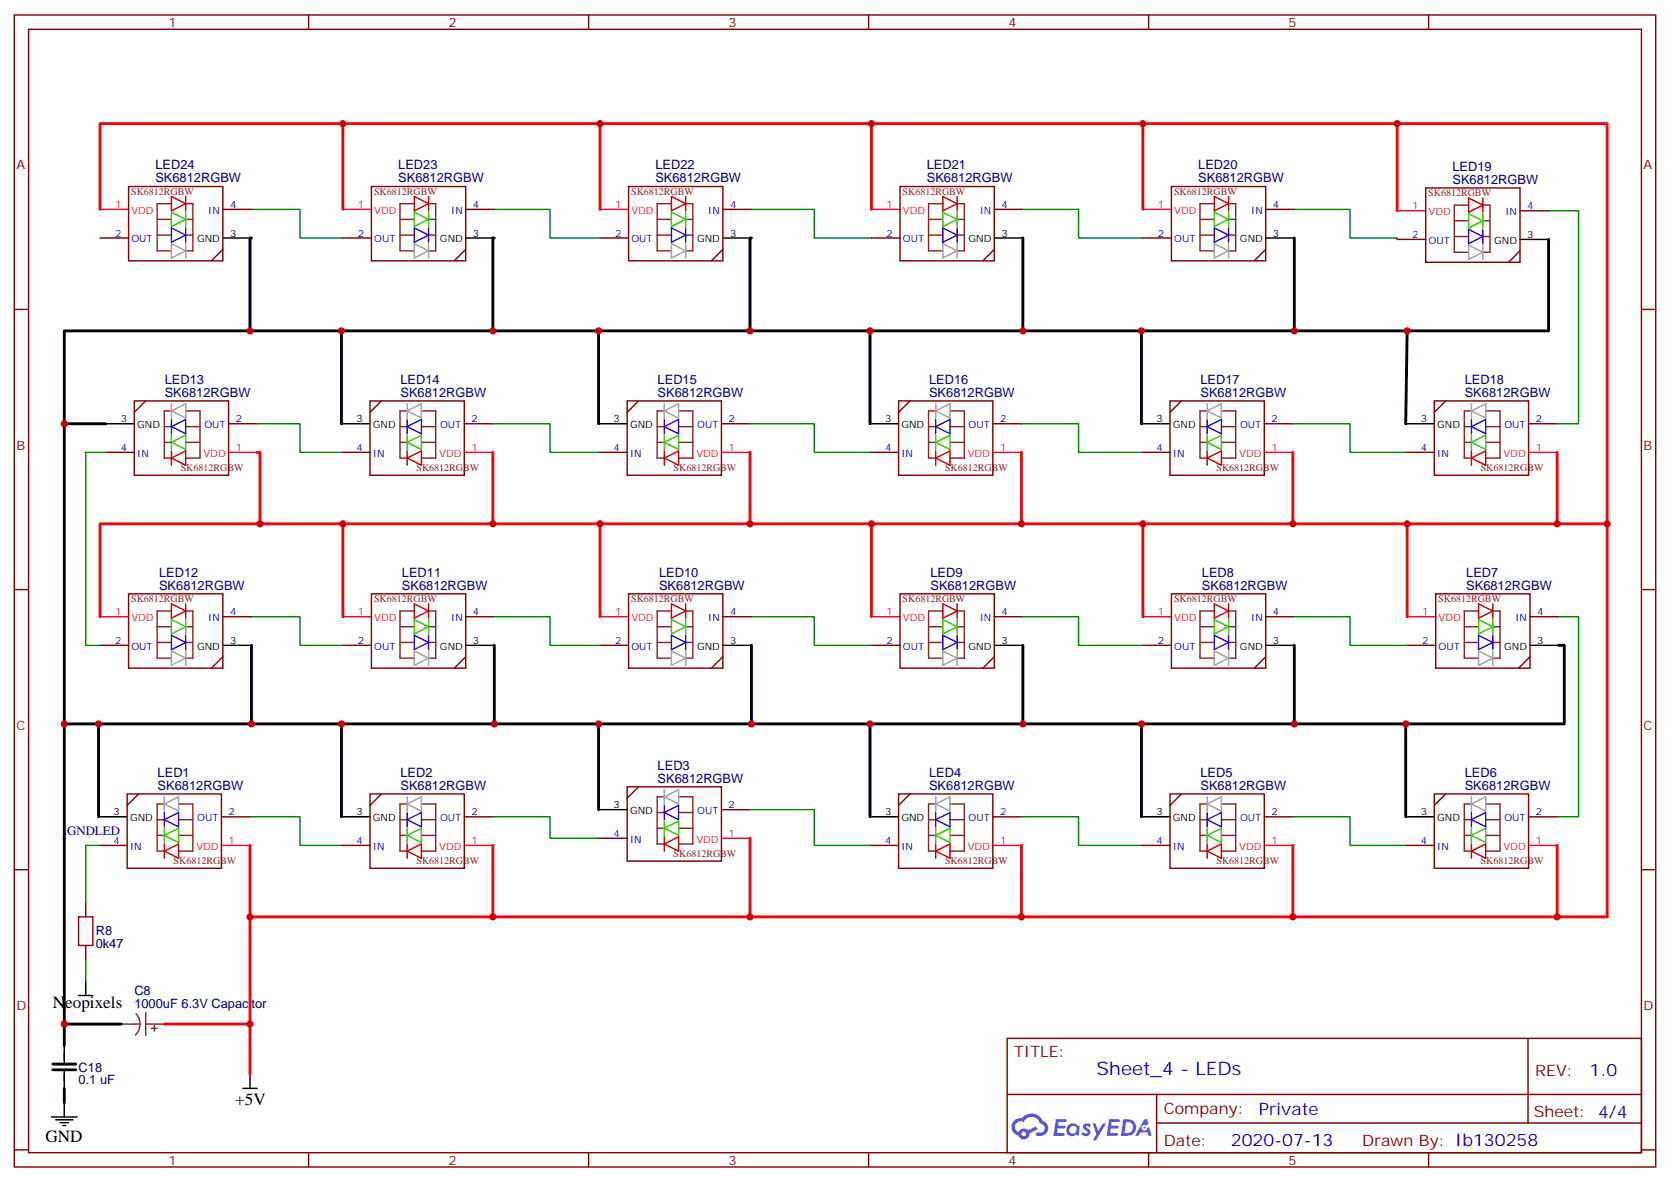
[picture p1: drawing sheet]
<svg xmlns="http://www.w3.org/2000/svg" width="412mm" height="292mm" viewBox="0 0 412 292" stroke-linecap="round" stroke-linejoin="round" font-family="sans-serif">
<g fill="none" stroke="#870000" stroke-width=".35">
<path d="M3.5 3.7h405.4v284.3h-405.4zM7.1 7.2h398.2v277.3h-398.2zM76.2 3.7v3.5M145.3 3.7v3.5M214.5 3.7v3.5M283.6 3.7v3.5M352.8 3.7v3.5M3.5 76.4h3.6M405.3 76.4h3.6M3.5 145.5h3.6M405.3 145.5h3.6M3.5 214.7h3.6"/>
<path d="M405.3 214.7h3.6M248.7 256.3h156.6v28.2h-156.6zM377.3 256.3v20.9M248.7 270.1h156.5M285.6 277.2h119.6M285.6 270.1v14.2M3.5 283.8h3.6M76.2 284.5v3.5M145.3 284.5v3.5M214.5 284.5v3.5M283.6 284.5v3.5M352.8 284.5v3.5"/>
<path d="M405.3 283.8h3.6"/>
</g>
<g fill="#5487ff">
<path d="M267.7 277.5a1.22 1.22 0 0 1 1.7 .2l-.4 .6a.47 .47 0 0 0-.3-.4 .47 .47 0 0 0-.5 .2v.1a1.3 1.3 0 0 1 1 1.7 1.39 1.39 0 0 1-2.2 0l.5-.6 .7 .5a.29 .29 0 0 0 .3-.3 .29 .29 0 0 0-.2-.3 1.04 1.04 0 0 1-.6-1.7z"/>
<path d="M260.7 276.2h2.4a.37 .37 0 0 1 .3 .4 .37 .37 0 0 1-.3 .4h-1.7l-.1 .8h1.5l.3 .4-.3 .4h-1.6l-.2 1.1 1.6-.1a.36 .36 0 0 1 .3 .4 .36 .36 0 0 1-.3 .4h-2.5z"/>
<path d="M273.8 276.2h2.4a.37 .37 0 0 1 .4 .4 .37 .37 0 0 1-.4 .4h-1.6l-.2 .8h1.6l.3 .4-.4 .4-1.6-.1-.1 1.1h1.5a.36 .36 0 0 1 .4 .4 .36 .36 0 0 1-.4 .4h-2.4z"/>
<path d="M282.6 276.2h.7l.3 1.3-.6 .3a.69 .69 0 0 0-1 .3 .69 .69 0 0 0 .4 .9 .69 .69 0 0 0 .9-.6l.5-.2 .6 2.2h-.8l-.2-.9h-1.8l-.5 .9h-.8z"/>
<path d="M269.8 277.3h.8l.6 1.8 1.1-1.8h.9l-2.6 4.2h-.8l.9-1.5z"/>
<path d="M277.4 276.2l-.6 4.2h1.3a2.11 2.11 0 0 0 2.5-2.1 2.11 2.11 0 0 0-2.5-2.1zM278.1 277a1.39 1.39 0 0 1 1.7 1.4 1.39 1.39 0 0 1-1.8 1.2h-.3z"/>
<path d="M263.7 277.8a1.47 1.47 0 0 0-.1 2.1 1.47 1.47 0 0 0 2.1 .1l.7 .4 .3-2.3-.2-.3h-.4a1.49 1.49 0 0 0-2.4 0zM264.4 278.2a.92 .92 0 0 1 1.5 .5 .92 .92 0 0 1-1.3 1.1 .9 .9 0 0 1-.2-1.6z"/>
<path d="M250.4 276.6a2.18 2.18 0 0 0 1.1 3.7 1.44 1.44 0 0 0 1.6 .9 1.44 1.44 0 0 0 1.2-1.4l2-1.1-.5-.7-1.9 1a1.47 1.47 0 0 0-2.4 .4 1.39 1.39 0 0 1-.7-1.9 1.39 1.39 0 0 1 2-.5 2.12 2.12 0 0 1 2.2-1.3 2.12 2.12 0 0 1 1.9 1.7 1.07 1.07 0 0 1 1.1 1 1.07 1.07 0 0 1-1 1.1h-.7a.43 .43 0 0 0-.5 .4 .43 .43 0 0 0 .4 .5 1.98 1.98 0 0 0 2.5-1.2 1.98 1.98 0 0 0-1.2-2.6 2.98 2.98 0 0 0-5.1-.6l-1.1 .1zM252.3 279.9a.55 .55 0 0 1 1.1 0 .55 .55 0 0 1-1.1 0z"/>
<circle cx="282.6" cy="278.3" r=".26"/>
</g>
<path d="M19.4 226.3h3.5v7.1h-3.5z" fill="none" stroke="#a10000" stroke-width=".35"/>
<g fill="none" stroke="#870000" stroke-width=".35">
<path d="M24.7 58.7h7M31.7 46h23.3v18.4h-23.3zM55 51.7h7.1M84.7 58.7h7M91.7 46h23.3v18.4h-23.3zM115 51.7h7.1M148.2 58.7h7M155.2 46h23.3v18.4h-23.3zM178.5 51.7h7.1M215.2 58.7h7M222.2 46h23.3v18.4h-23.3zM245.5 51.7h7.1"/>
<path d="M282.2 58.7h7.1M289.3 46h23.3v18.4h-23.3zM312.6 51.7h7M345 59.1h7.1M352.1 46.4h23.3v18.3h-23.3zM375.4 52h7M55 61.6l-2.8 2.8M115 61.6l-2.8 2.8M178.5 61.6l-2.8 2.8M245.5 61.6l-2.8 2.8M312.6 61.6l-2.9 2.8M375.4 61.9l-2.9 2.8"/>
<path d="M33.2 99h23.2v18.3h-23.2zM36 99l-2.8 2.8M91.4 99h23.3v18.3h-23.3zM94.2 99l-2.8 2.8M154.9 99h23.3v18.3h-23.3zM157.7 99l-2.8 2.8M221.9 99h23.3v18.3h-23.3zM224.7 99l-2.8 2.8M288.9 99h23.3v18.3h-23.3zM291.7 99l-2.8 2.8M354.2 99h23.3v18.3h-23.3zM357 99l-2.8 2.8"/>
<path d="M26.1 111.7h7.1M56.4 104.6h7.1M84.3 111.7h7.1M114.7 104.6h7M147.8 111.7h7.1M178.2 104.6h7M214.8 111.7h7.1M245.2 104.6h7M281.9 111.7h7M312.2 104.6h7.1M347.1 111.7h7.1M377.5 104.6h7"/>
<path d="M24.7 159.3h7M31.7 146.6h23.3v18.3h-23.3zM55 152.2h7.1M84.7 159.3h7M91.7 146.6h23.3v18.3h-23.3zM115 152.2h7.1M148.2 159.3h7M155.2 146.6h23.3v18.3h-23.3zM178.5 152.2h7.1M215.2 159.3h7M222.2 146.6h23.3v18.3h-23.3zM245.5 152.2h7.1"/>
<path d="M282.2 159.3h7.1M289.3 146.6h23.3v18.3h-23.3zM312.6 152.2h7M347.5 159.3h7M354.5 146.6h23.3v18.3h-23.3zM377.8 152.2h7.1M55 162.1l-2.8 2.8M115 162.1l-2.8 2.8M178.5 162.1l-2.8 2.8M245.5 162.1l-2.8 2.8M312.6 162.1l-2.9 2.8M377.8 162.1l-2.8 2.8"/>
<path d="M31.4 196h23.3v18.3h-23.3zM34.2 196l-2.8 2.8M91.4 196h23.3v18.3h-23.3zM94.2 196l-2.8 2.8M154.9 194.2h23.3v18.3h-23.3zM157.7 194.2l-2.8 2.8M178.2 199.8h7M221.9 196h23.3v18.3h-23.3zM224.7 196l-2.8 2.8M288.9 196h23.3v18.3h-23.3zM291.7 196l-2.8 2.8M354.2 196h23.3v18.3h-23.3z"/>
<path d="M357 196l-2.8 2.8M24.3 208.7h7.1M54.7 201.6h7M84.3 208.7h7.1M114.7 201.6h7M147.8 206.9h7.1M214.8 208.7h7.1M245.2 201.6h7M281.9 208.7h7M312.2 201.6h7.1M347.1 208.7h7.1M377.5 201.6h7"/>
<path d="M21.2 222.8v3.5M21.2 233.4v3.5"/>
</g>
<g fill="none" stroke="#8c2424" stroke-width=".35">
<path d="M38.8 58h3.5M38.8 54.2h3.5M42.3 50.3h-3.5v11.6h3.5M45.9 50.3h1.7v11.6h-1.7M45.9 58h1.7M45.9 54.2h1.7M98.8 58h3.5M98.8 54.2h3.5M102.3 50.3h-3.5v11.6h3.5M105.8 50.3h1.8v11.6h-1.8M105.8 58h1.8M105.8 54.2h1.8"/>
<path d="M162.3 58h3.5M162.3 54.2h3.5M165.8 50.3h-3.5v11.6h3.5M169.3 50.3h1.8v11.6h-1.8M169.3 58h1.8M169.3 54.2h1.8M229.3 58h3.5M229.3 54.2h3.5M232.8 50.3h-3.5v11.6h3.5M236.4 50.3h1.7v11.6h-1.7M236.4 58h1.7M236.4 54.2h1.7"/>
<path d="M296.3 58h3.6M296.3 54.2h3.6M299.9 50.3h-3.6v11.6h3.6M303.4 50.3h1.8v11.6h-1.8M303.4 58h1.8M303.4 54.2h1.8M359.1 58.4h3.6M359.1 54.5h3.6M362.7 50.6h-3.6v11.7h3.6M366.2 50.6h1.7v11.7h-1.7M366.2 58.4h1.7M366.2 54.5h1.7"/>
<path d="M40.6 105.3h1.7M40.6 109.2h1.7M42.3 101.4h-1.7v11.7h1.7M45.9 101.4h3.5v11.7h-3.5M45.9 105.3h3.5M45.9 109.2h3.5M98.8 105.3h1.7M98.8 109.2h1.7M100.5 101.4h-1.7v11.7h1.7M104.1 101.4h3.5v11.7h-3.5M104.1 105.3h3.5M104.1 109.2h3.5"/>
<path d="M162.3 105.3h1.7M162.3 109.2h1.7M164 101.4h-1.7v11.7h1.7M167.6 101.4h3.5v11.7h-3.5M167.6 105.3h3.5M167.6 109.2h3.5M229.3 105.3h1.8M229.3 109.2h1.8M231.1 101.4h-1.8v11.7h1.8M234.6 101.4h3.5v11.7h-3.5M234.6 105.3h3.5M234.6 109.2h3.5"/>
<path d="M296.3 105.3h1.8M296.3 109.2h1.8M298.1 101.4h-1.8v11.7h1.8M301.6 101.4h3.6v11.7h-3.6M301.6 105.3h3.6M301.6 109.2h3.6M361.6 105.3h1.8M361.6 109.2h1.8M363.4 101.4h-1.8v11.7h1.8M366.9 101.4h3.5v11.7h-3.5M366.9 105.3h3.5M366.9 109.2h3.5"/>
<path d="M38.8 158.6h3.5M38.8 154.7h3.5M42.3 150.8h-3.5v11.7h3.5M45.9 150.8h1.7v11.7h-1.7M45.9 158.6h1.7M45.9 154.7h1.7M98.8 158.6h3.5M98.8 154.7h3.5M102.3 150.8h-3.5v11.7h3.5M105.8 150.8h1.8v11.7h-1.8M105.8 158.6h1.8M105.8 154.7h1.8"/>
<path d="M162.3 158.6h3.5M162.3 154.7h3.5M165.8 150.8h-3.5v11.7h3.5M169.3 150.8h1.8v11.7h-1.8M169.3 158.6h1.8M169.3 154.7h1.8M229.3 158.6h3.5M229.3 154.7h3.5M232.8 150.8h-3.5v11.7h3.5M236.4 150.8h1.7v11.7h-1.7M236.4 158.6h1.7M236.4 154.7h1.7"/>
<path d="M296.3 158.6h3.6M296.3 154.7h3.6M299.9 150.8h-3.6v11.7h3.6M303.4 150.8h1.8v11.7h-1.8M303.4 158.6h1.8M303.4 154.7h1.8M361.6 158.6h3.5M361.6 154.7h3.5M365.1 150.8h-3.5v11.7h3.5M368.7 150.8h1.7v11.7h-1.7M368.7 158.6h1.7M368.7 154.7h1.7"/>
<path d="M40.6 198.4h-1.8v11.7h1.8M44.1 198.4h3.5v11.7h-3.5M100.5 198.4h-1.7v11.7h1.7M104.1 198.4h3.5v11.7h-3.5M164 196.7h-1.7v11.6h1.7M167.6 196.7h3.5v11.6h-3.5M231.1 198.4h-1.8v11.7h1.8M234.6 198.4h3.5v11.7h-3.5M298.1 198.4h-1.8v11.7h1.8M301.6 198.4h3.6v11.7h-3.6M363.4 198.4h-1.8v11.7h1.8M366.9 198.4h3.5v11.7h-3.5"/>
<path d="M38.8 202.3h1.8M38.8 206.2h1.8M44.1 202.3h3.5M44.1 206.2h3.5M98.8 202.3h1.7M98.8 206.2h1.7M104.1 202.3h3.5M104.1 206.2h3.5M162.3 200.6h1.7M162.3 204.4h1.7M167.6 200.6h3.5M167.6 204.4h3.5"/>
<path d="M229.3 202.3h1.8M229.3 206.2h1.8M234.6 202.3h3.5M234.6 206.2h3.5M296.3 202.3h1.8M296.3 206.2h1.8M301.6 202.3h3.6M301.6 206.2h3.6M361.6 202.3h1.8M361.6 206.2h1.8M366.9 202.3h3.5M366.9 206.2h3.5"/>
<path d="M30 252.8h4.6M33.6 250.2a3.8 3.8 0 0 1-.2 5.3M36 249.9v5.7M36 252.8h4.6M37.4 253.8h1.4M38.1 253.1v1.4"/>
</g>
<g fill="none" stroke="#f03" stroke-width=".35">
<path d="M24.7 51.7h7M84.7 51.7h7M148.2 51.7h7M215.2 51.7h7M282.2 51.7h7.1M345 52h7.1M56.4 111.7h7.1M114.7 111.7h7M178.2 111.7h7M245.2 111.7h7M312.2 111.7h7.1M377.5 111.7h7"/>
<path d="M24.7 152.2h7M84.7 152.2h7M148.2 152.2h7M215.2 152.2h7M282.2 152.2h7.1M347.5 152.2h7M54.7 208.7h7M114.7 208.7h7M178.2 206.9h7M245.2 208.7h7M312.2 208.7h7.1M377.5 208.7h7"/>
</g>
<g fill="none" stroke="#000" stroke-width=".35">
<path d="M55 58.7h7.1M115 58.7h7.1M178.5 58.7h7.1M245.5 58.7h7.1M312.6 58.7h7M375.4 59.1h7M26.1 104.6h7.1M84.3 104.6h7.1M147.8 104.6h7.1M214.8 104.6h7.1M281.9 104.6h7M347.1 104.6h7.1"/>
<path d="M55 159.3h7.1M115 159.3h7.1M178.5 159.3h7.1M245.5 159.3h7.1M312.6 159.3h7M377.8 159.3h7.1M147.8 199.8h7.1M24.3 201.6h7.1M84.3 201.6h7.1M214.8 201.6h7.1M281.9 201.6h7M347.1 201.6h7.1"/>
<path d="M15.9 258.1v4.5M19.4 245.7h3.5M21.2 242.2v3.5M12.7 275.7h6.3M13.8 276.4h4.2M14.8 277.1h2.1M15.5 277.8h.7M15.9 264.1v4.5M15.9 272.2v3.5M60 268.6h3.5M61.7 265.1v3.5"/>
</g>
<g fill="none" stroke="#c00" stroke-width=".35">
<path d="M42.3 48.5l3.6 1.8-3.6 1.7zM45.9 48.5v3.5M102.3 48.5l3.5 1.8-3.5 1.7zM105.8 48.5v3.5M165.8 48.5l3.5 1.8-3.5 1.7zM169.3 48.5v3.5M232.8 48.5l3.6 1.8-3.6 1.7zM236.4 48.5v3.5M299.9 48.5l3.5 1.8-3.5 1.7zM303.4 48.5v3.5M362.7 48.9l3.5 1.7-3.5 1.8zM366.2 48.9v3.5"/>
<path d="M42.3 111.3v3.5M42.3 113.1l3.6-1.8v3.5zM100.5 111.3v3.5M100.5 113.1l3.6-1.8v3.5zM164 111.3v3.5M164 113.1l3.6-1.8v3.5zM231.1 111.3v3.5M231.1 113.1l3.5-1.8v3.5zM298.1 111.3v3.5M298.1 113.1l3.5-1.8v3.5zM363.4 111.3v3.5M363.4 113.1l3.5-1.8v3.5z"/>
<path d="M42.3 149l3.6 1.8-3.6 1.8zM45.9 149v3.6M102.3 149l3.5 1.8-3.5 1.8zM105.8 149v3.6M165.8 149l3.5 1.8-3.5 1.8zM169.3 149v3.6M232.8 149l3.6 1.8-3.6 1.8zM236.4 149v3.6M299.9 149l3.5 1.8-3.5 1.8zM303.4 149v3.6M365.1 149l3.6 1.8-3.6 1.8zM368.7 149v3.6"/>
<path d="M40.6 208.3v3.5M40.6 210.1l3.5-1.8v3.5zM100.5 208.3v3.5M100.5 210.1l3.6-1.8v3.5zM164 206.6v3.5M164 208.3l3.6-1.7v3.5zM231.1 208.3v3.5M231.1 210.1l3.5-1.8v3.5zM298.1 208.3v3.5M298.1 210.1l3.5-1.8v3.5zM363.4 208.3v3.5M363.4 210.1l3.5-1.8v3.5z"/>
</g>
<g fill="none" stroke="#3c0" stroke-width=".35">
<path d="M42.3 52.4l3.6 1.8-3.6 1.7zM45.9 52.4v3.5M102.3 52.4l3.5 1.8-3.5 1.7zM105.8 52.4v3.5M165.8 52.4l3.5 1.8-3.5 1.7zM169.3 52.4v3.5M232.8 52.4l3.6 1.8-3.6 1.7zM236.4 52.4v3.5M299.9 52.4l3.5 1.8-3.5 1.7zM303.4 52.4v3.5M362.7 52.7l3.5 1.8-3.5 1.8zM366.2 52.7v3.6"/>
<path d="M42.3 109.2l3.6-1.8v3.5zM42.3 107.4v3.5M100.5 109.2l3.6-1.8v3.5zM100.5 107.4v3.5M164 109.2l3.6-1.8v3.5zM164 107.4v3.5M231.1 109.2l3.5-1.8v3.5zM231.1 107.4v3.5M298.1 109.2l3.5-1.8v3.5zM298.1 107.4v3.5M363.4 109.2l3.5-1.8v3.5zM363.4 107.4v3.5"/>
<path d="M42.3 152.9l3.6 1.8-3.6 1.8zM45.9 152.9v3.6M102.3 152.9l3.5 1.8-3.5 1.8zM105.8 152.9v3.6M165.8 152.9l3.5 1.8-3.5 1.8zM169.3 152.9v3.6M232.8 152.9l3.6 1.8-3.6 1.8zM236.4 152.9v3.6M299.9 152.9l3.5 1.8-3.5 1.8zM303.4 152.9v3.6M365.1 152.9l3.6 1.8-3.6 1.8zM368.7 152.9v3.6"/>
<path d="M40.6 206.2l3.5-1.8v3.6zM40.6 204.4v3.6M100.5 206.2l3.6-1.8v3.6zM100.5 204.4v3.6M164 204.4l3.6-1.7v3.5zM164 202.7v3.5M231.1 206.2l3.5-1.8v3.6zM231.1 204.4v3.6M298.1 206.2l3.5-1.8v3.6zM298.1 204.4v3.6M363.4 206.2l3.5-1.8v3.6zM363.4 204.4v3.6"/>
</g>
<g fill="none" stroke="#30f" stroke-width=".35">
<path d="M42.3 56.3l3.6 1.7-3.6 1.8zM45.9 56.3v3.5M102.3 56.3l3.5 1.7-3.5 1.8zM105.8 56.3v3.5M165.8 56.3l3.5 1.7-3.5 1.8zM169.3 56.3v3.5M232.8 56.3l3.6 1.7-3.6 1.8zM236.4 56.3v3.5M299.9 56.3l3.5 1.7-3.5 1.8zM303.4 56.3v3.5M362.7 56.6l3.5 1.8-3.5 1.7zM366.2 56.6v3.5"/>
<path d="M42.3 103.5v3.6M42.3 105.3l3.6-1.8v3.6zM100.5 103.5v3.6M100.5 105.3l3.6-1.8v3.6zM164 103.5v3.6M164 105.3l3.6-1.8v3.6zM231.1 103.5v3.6M231.1 105.3l3.5-1.8v3.6zM298.1 103.5v3.6M298.1 105.3l3.5-1.8v3.6zM363.4 103.5v3.6M363.4 105.3l3.5-1.8v3.6z"/>
<path d="M42.3 156.8l3.6 1.8-3.6 1.7zM45.9 156.8v3.5M102.3 156.8l3.5 1.8-3.5 1.7zM105.8 156.8v3.5M165.8 156.8l3.5 1.8-3.5 1.7zM169.3 156.8v3.5M232.8 156.8l3.6 1.8-3.6 1.7zM236.4 156.8v3.5M299.9 156.8l3.5 1.8-3.5 1.7zM303.4 156.8v3.5M365.1 156.8l3.6 1.8-3.6 1.7zM368.7 156.8v3.5"/>
<path d="M164 198.8v3.5M40.6 200.6v3.5M40.6 202.3l3.5-1.7v3.5zM100.5 200.6v3.5M100.5 202.3l3.6-1.7v3.5zM164 200.6l3.6-1.8v3.5zM231.1 200.6v3.5M231.1 202.3l3.5-1.7v3.5zM298.1 200.6v3.5M298.1 202.3l3.5-1.7v3.5zM363.4 200.6v3.5M363.4 202.3l3.5-1.7v3.5z"/>
</g>
<g fill="none" stroke="#999" stroke-width=".35">
<path d="M42.3 60.1l3.6 1.8-3.6 1.8zM45.9 60.1v3.6M102.3 60.1l3.5 1.8-3.5 1.8zM105.8 60.1v3.6M165.8 60.1l3.5 1.8-3.5 1.8zM169.3 60.1v3.6M232.8 60.1l3.6 1.8-3.6 1.8zM236.4 60.1v3.6M299.9 60.1l3.5 1.8-3.5 1.8zM303.4 60.1v3.6M362.7 60.5l3.5 1.8-3.5 1.7zM366.2 60.5v3.5"/>
<path d="M42.3 99.7v3.5M100.5 99.7v3.5M164 99.7v3.5M231.1 99.7v3.5M298.1 99.7v3.5M363.4 99.7v3.5M42.3 101.4l3.6-1.7v3.5zM100.5 101.4l3.6-1.7v3.5zM164 101.4l3.6-1.7v3.5zM231.1 101.4l3.5-1.7v3.5zM298.1 101.4l3.5-1.7v3.5zM363.4 101.4l3.5-1.7v3.5z"/>
<path d="M42.3 160.7l3.6 1.8-3.6 1.7zM45.9 160.7v3.5M102.3 160.7l3.5 1.8-3.5 1.7zM105.8 160.7v3.5M165.8 160.7l3.5 1.8-3.5 1.7zM169.3 160.7v3.5M232.8 160.7l3.6 1.8-3.6 1.7zM236.4 160.7v3.5M299.9 160.7l3.5 1.8-3.5 1.7zM303.4 160.7v3.5M365.1 160.7l3.6 1.8-3.6 1.7zM368.7 160.7v3.5"/>
<path d="M40.6 198.4l3.5-1.7v3.5zM40.6 196.7v3.5M100.5 198.4l3.6-1.7v3.5zM100.5 196.7v3.5M164 196.7l3.6-1.8v3.5zM164 194.9v3.5M231.1 198.4l3.5-1.7v3.5zM231.1 196.7v3.5M298.1 198.4l3.5-1.7v3.5zM298.1 196.7v3.5M363.4 198.4l3.5-1.7v3.5zM363.4 196.7v3.5"/>
</g>
<g fill="none" stroke="#000" stroke-width=".71">
<path d="M62.1 58.7h-.4v23M122.1 58.7h-.4v23M185.6 58.7h-.4v23M252.6 58.7v23M319.6 58.7v23M382.4 59.1v22.6h-34.9M84.3 81.7v22.9M147.8 81.7v22.9M214.8 81.7v22.9M281.9 81.7v22.9M15.9 104.6v-22.9h331.6l-.4 22.9M26.1 104.6h-10.2v74.1"/>
<path d="M62.1 159.3v19.4M122.1 159.3v19.4M185.6 159.3v19.4M252.6 159.3v19.4M319.6 159.3v19.4h-303.7v79.4M384.9 159.3h1.4v19.4h-66.7M24.3 178.7v22.9M84.3 178.7v22.9M147.8 178.7v21.1M214.8 178.7v22.9M281.9 178.7v22.9M347.1 178.7v22.9"/>
<path d="M15.9 252.8h14.1M13.1 264.1h5.6M13.1 262.6h5.6M15.9 268.6v3.6"/>
</g>
<path d="M15.5 206.9h.7M15.9 206.6v.7" fill="none" stroke="#000" stroke-width=".25"/>
<g fill="none" stroke="#008700" stroke-width=".35">
<path d="M62.1 51.7h12v7h10.6M122.1 51.7h13.7v7h12.4M185.6 51.7h15.5v7h14.1M252.6 51.7h13.7v7h15.9M319.6 51.7h13.8v7h11.6v.4M382.4 52h7.4v52.6h-5.3M26.1 111.7h-4.9v47.6h3.5M63.5 104.6h10.6v7.1h10.2M121.7 104.6h14.1v7.1h12M185.2 104.6h15.9v7.1h13.7M252.2 104.6h14.1v7.1h15.6M319.3 104.6h14.1v7.1h13.7"/>
<path d="M62.1 152.2h12v7.1h10.6M122.1 152.2h13.7v7.1h12.4M185.6 152.2h15.5v7.1h14.1M252.6 152.2h13.7v7.1h15.9M319.6 152.2h13.8v7.1h14.1M384.9 152.2h4.9v49.4h-5.3M185.2 199.8h15.9v8.9h13.7M24.3 208.7h-3.1v14.1M61.7 201.6h12.4v7.1h10.2M121.7 201.6h14.1v5.3h12M252.2 201.6h14.1v7.1h15.6M319.3 201.6h14.1v7.1h13.7"/>
<path d="M21.2 236.9v5.3"/>
</g>
<g fill="none" stroke="#f00" stroke-width=".71">
<path d="M84.7 30.5h-60v21.2M148.2 30.5h-63.5v21.2M215.2 30.5h-67v21.2M282.2 30.5h-67v21.2M345 30.5h-62.8v21.2M345 52v-21.5h51.9v98.8h-372.2v22.9M63.5 111.7h.7v17.6M121.7 111.7v17.6M185.2 111.7v17.6M252.2 111.7v17.6M319.3 111.7v17.6M384.5 111.7v17.6"/>
<path d="M84.7 129.3v22.9M148.2 129.3v22.9M215.2 129.3v22.9M282.2 129.3v22.9M347.5 129.3v22.9M396.9 129.3v97h-335.2v-17.6M121.7 208.7v17.6M185.2 206.9v19.4M252.2 208.7v17.6M319.3 208.7v17.6M384.5 208.7v17.6M61.7 226.3v38.8"/>
<path d="M40.6 252.8h21.1"/>
</g>
<g fill="#c00">
<circle cx="281.9" cy="81.7" r=".88"/>
<circle cx="214.8" cy="81.7" r=".88"/>
<circle cx="147.8" cy="81.7" r=".88"/>
<circle cx="84.3" cy="81.7" r=".88"/>
<circle cx="64.2" cy="129.3" r=".88"/>
<circle cx="121.7" cy="129.3" r=".88"/>
<circle cx="185.2" cy="129.3" r=".88"/>
<circle cx="148.2" cy="129.3" r=".88"/>
<circle cx="215.2" cy="129.3" r=".88"/>
<circle cx="252.2" cy="129.3" r=".88"/>
<circle cx="282.2" cy="129.3" r=".88"/>
<circle cx="319.3" cy="129.3" r=".88"/>
<circle cx="347.5" cy="129.3" r=".88"/>
<circle cx="384.5" cy="129.3" r=".88"/>
<circle cx="84.7" cy="129.3" r=".88"/>
<circle cx="15.9" cy="104.6" r=".88"/>
<circle cx="252.6" cy="81.7" r=".88"/>
<circle cx="319.6" cy="81.7" r=".88"/>
<circle cx="347.5" cy="81.7" r=".88"/>
<circle cx="345" cy="30.5" r=".88"/>
<circle cx="282.2" cy="30.5" r=".88"/>
<circle cx="396.9" cy="129.3" r=".88"/>
<circle cx="121.7" cy="226.3" r=".88"/>
<circle cx="185.2" cy="226.3" r=".88"/>
<circle cx="252.2" cy="226.3" r=".88"/>
<circle cx="319.3" cy="226.3" r=".88"/>
<circle cx="384.5" cy="226.3" r=".88"/>
<circle cx="319.6" cy="178.7" r=".88"/>
<circle cx="252.6" cy="178.7" r=".88"/>
<circle cx="185.6" cy="178.7" r=".88"/>
<circle cx="62.1" cy="178.7" r=".88"/>
<circle cx="122.1" cy="178.7" r=".88"/>
<circle cx="15.9" cy="178.7" r=".88"/>
<circle cx="24.3" cy="178.7" r=".88"/>
<circle cx="84.3" cy="178.7" r=".88"/>
<circle cx="214.8" cy="178.7" r=".88"/>
<circle cx="147.8" cy="178.7" r=".88"/>
<circle cx="281.9" cy="178.7" r=".88"/>
<circle cx="347.1" cy="178.7" r=".88"/>
<circle cx="215.2" cy="30.5" r=".88"/>
<circle cx="148.2" cy="30.5" r=".88"/>
<circle cx="84.7" cy="30.5" r=".88"/>
<circle cx="61.7" cy="81.7" r=".88"/>
<circle cx="121.7" cy="81.7" r=".88"/>
<circle cx="185.2" cy="81.7" r=".88"/>
<circle cx="61.7" cy="226.3" r=".88"/>
<circle cx="61.7" cy="252.8" r=".88"/>
<circle cx="15.9" cy="252.8" r=".88"/>
</g>
<text font-size="4.6" fill="#00f" x="270.8" y="265.3">Sheet_4 - LEDs</text>
<g font-size="4.2">
<text x="13.1" y="248.9">Neopixels</text>
<text x="58.1" y="272.7">+5V</text>
<text x="11.2" y="281.9">GND</text>
</g>
<g font-size="4.2" fill="#00f">
<text x="392.5" y="265.6">1.0</text>
<text x="310.9" y="275.1">Private</text>
<text x="304" y="282.9">2020-07-13</text>
</g>
<g font-size="3.9" fill="#800">
<text x="250.5" y="260.9">TITLE:</text>
<text x="379.1" y="265.6">REV:</text>
<text x="287.4" y="275.1">Company:</text>
<text x="378.7" y="275.7">Sheet: 4/4</text>
<text x="287.4" y="282.8">Date:</text>
<text x="336.4" y="282.8">Drawn By: Ib130258</text>
</g>
<g font-size="3.2" fill="#800">
<text x="41.6" y="6.7">1</text>
<text x="110.8" y="6.7">2</text>
<text x="179.9" y="6.7">3</text>
<text x="249.1" y="6.7">4</text>
<text x="318.2" y="6.7">5</text>
<text x="4.1" y="41.8">A</text>
<text x="405.9" y="41.8">A</text>
<text x="4.1" y="110.9">B</text>
<text x="405.9" y="110.9">B</text>
<text x="4.1" y="180.1">C</text>
<text x="405.9" y="180.1">C</text>
<text x="4.1" y="249.2">D</text>
<text x="405.9" y="249.2">D</text>
<text x="41.6" y="287.5">1</text>
<text x="110.8" y="287.5">2</text>
<text x="179.9" y="287.5">3</text>
<text x="249.1" y="287.5">4</text>
<text x="318.2" y="287.5">5</text>
</g>
<g font-size="3.2" fill="#000080">
<text x="38.4" y="41.8">LED24</text>
<text x="98.3" y="41.8">LED23</text>
<text x="161.8" y="41.8">LED22</text>
<text x="228.9" y="41.8">LED21</text>
<text x="295.9" y="41.8">LED20</text>
<text x="38.4" y="45">SK6812RGBW</text>
<text x="98.3" y="45">SK6812RGBW</text>
<text x="161.8" y="45">SK6812RGBW</text>
<text x="228.9" y="45">SK6812RGBW</text>
<text x="295.9" y="45">SK6812RGBW</text>
<text x="358.7" y="45.3">SK6812RGBW</text>
<text x="358.7" y="42.2">LED19</text>
<text x="40.7" y="94.7">LED13</text>
<text x="98.9" y="94.7">LED14</text>
<text x="162.4" y="94.7">LED15</text>
<text x="229.4" y="94.7">LED16</text>
<text x="296.5" y="94.7">LED17</text>
<text x="361.7" y="94.7">LED18</text>
<text x="40.7" y="97.9">SK6812RGBW</text>
<text x="98.9" y="97.9">SK6812RGBW</text>
<text x="162.4" y="97.9">SK6812RGBW</text>
<text x="229.4" y="97.9">SK6812RGBW</text>
<text x="296.4" y="97.9">SK6812RGBW</text>
<text x="361.7" y="97.9">SK6812RGBW</text>
<text x="39.3" y="142.3">LED12</text>
<text x="99.3" y="142.3">LED11</text>
<text x="162.8" y="142.3">LED10</text>
<text x="229.8" y="142.3">LED9</text>
<text x="296.8" y="142.3">LED8</text>
<text x="362.1" y="142.3">LED7</text>
<text x="39.3" y="145.5">SK6812RGBW</text>
<text x="99.3" y="145.5">SK6812RGBW</text>
<text x="162.8" y="145.5">SK6812RGBW</text>
<text x="229.8" y="145.5">SK6812RGBW</text>
<text x="296.8" y="145.5">SK6812RGBW</text>
<text x="362.1" y="145.5">SK6812RGBW</text>
<text x="38.9" y="191.7">LED1</text>
<text x="98.9" y="191.7">LED2</text>
<text x="162.4" y="190">LED3</text>
<text x="229.4" y="191.7">LED4</text>
<text x="296.5" y="191.7">LED5</text>
<text x="361.7" y="191.7">LED6</text>
<text x="38.9" y="194.9">SK6812RGBW</text>
<text x="98.9" y="194.9">SK6812RGBW</text>
<text x="162.4" y="193.1">SK6812RGBW</text>
<text x="229.4" y="194.9">SK6812RGBW</text>
<text x="296.4" y="194.9">SK6812RGBW</text>
<text x="361.7" y="194.9">SK6812RGBW</text>
<text x="23.6" y="230.9">R8</text>
<text x="23.6" y="234.1">0k47</text>
<text x="33.2" y="245.7">C8</text>
<text x="33.2" y="248.9">1000uF 6.3V Capacitor</text>
<text x="19.4" y="267.7">0.1 uF</text>
<text x="19.4" y="264.5">C18</text>
</g>
<text font-size="3.2" fill="#00f" x="16.6" y="206">GNDLED</text>
<g font-size="2.5" fill="#f03">
<text x="28.4" y="51.3">1</text>
<text x="32.5" y="52.7">VDD</text>
<text x="88.4" y="51.3">1</text>
<text x="92.4" y="52.7">VDD</text>
<text x="151.9" y="51.3">1</text>
<text x="155.9" y="52.7">VDD</text>
<text x="218.9" y="51.3">1</text>
<text x="223" y="52.7">VDD</text>
<text x="285.9" y="51.3">1</text>
<text x="290" y="52.7">VDD</text>
<text x="348.7" y="51.7">1</text>
<text x="352.8" y="53.1">VDD</text>
<text x="50.2" y="112.7">VDD</text>
<text x="58.2" y="111.3">1</text>
<text x="108.5" y="112.7">VDD</text>
<text x="116.4" y="111.3">1</text>
<text x="172" y="112.7">VDD</text>
<text x="179.9" y="111.3">1</text>
<text x="239" y="112.7">VDD</text>
<text x="246.9" y="111.3">1</text>
<text x="306" y="112.7">VDD</text>
<text x="314" y="111.3">1</text>
<text x="371.3" y="112.7">VDD</text>
<text x="379.2" y="111.3">1</text>
<text x="28.4" y="151.9">1</text>
<text x="32.5" y="153.3">VDD</text>
<text x="88.4" y="151.9">1</text>
<text x="92.4" y="153.3">VDD</text>
<text x="151.9" y="151.9">1</text>
<text x="155.9" y="153.3">VDD</text>
<text x="218.9" y="151.9">1</text>
<text x="223" y="153.3">VDD</text>
<text x="285.9" y="151.9">1</text>
<text x="290" y="153.3">VDD</text>
<text x="351.2" y="151.9">1</text>
<text x="355.2" y="153.3">VDD</text>
<text x="48.5" y="209.7">VDD</text>
<text x="56.4" y="208.3">1</text>
<text x="108.5" y="209.7">VDD</text>
<text x="116.4" y="208.3">1</text>
<text x="172" y="208">VDD</text>
<text x="179.9" y="206.6">1</text>
<text x="239" y="209.7">VDD</text>
<text x="246.9" y="208.3">1</text>
<text x="306" y="209.7">VDD</text>
<text x="314" y="208.3">1</text>
<text x="371.3" y="209.7">VDD</text>
<text x="379.2" y="208.3">1</text>
</g>
<g font-size="2.5" fill="#8d2323">
<text x="32.4" y="48.1">SK6812RGBW</text>
<text x="92.4" y="48.1">SK6812RGBW</text>
<text x="155.9" y="48.1">SK6812RGBW</text>
<text x="222.9" y="48.1">SK6812RGBW</text>
<text x="289.9" y="48.1">SK6812RGBW</text>
<text x="352.7" y="48.4">SK6812RGBW</text>
<text x="44.6" y="116.3">SK6812RGBW</text>
<text x="102.8" y="116.3">SK6812RGBW</text>
<text x="166.3" y="116.3">SK6812RGBW</text>
<text x="233.4" y="116.3">SK6812RGBW</text>
<text x="300.4" y="116.3">SK6812RGBW</text>
<text x="365.7" y="116.3">SK6812RGBW</text>
<text x="32.4" y="148.6">SK6812RGBW</text>
<text x="92.4" y="148.6">SK6812RGBW</text>
<text x="155.9" y="148.6">SK6812RGBW</text>
<text x="222.9" y="148.6">SK6812RGBW</text>
<text x="289.9" y="148.6">SK6812RGBW</text>
<text x="355.2" y="148.6">SK6812RGBW</text>
<text x="42.9" y="213.4">SK6812RGBW</text>
<text x="102.8" y="213.4">SK6812RGBW</text>
<text x="166.3" y="211.6">SK6812RGBW</text>
<text x="233.4" y="213.4">SK6812RGBW</text>
<text x="300.4" y="213.4">SK6812RGBW</text>
<text x="365.7" y="213.4">SK6812RGBW</text>
</g>
<g font-size="2.5" fill="#00f">
<text x="51.4" y="52.7">IN</text>
<text x="56.8" y="51.3">4</text>
<text x="111.4" y="52.7">IN</text>
<text x="116.8" y="51.3">4</text>
<text x="174.9" y="52.7">IN</text>
<text x="180.3" y="51.3">4</text>
<text x="241.9" y="52.7">IN</text>
<text x="247.3" y="51.3">4</text>
<text x="309" y="52.7">IN</text>
<text x="314.3" y="51.3">4</text>
<text x="371.8" y="53.1">IN</text>
<text x="377.1" y="51.7">4</text>
<text x="28.4" y="58.4">2</text>
<text x="32.5" y="59.8">OUT</text>
<text x="88.4" y="58.4">2</text>
<text x="92.4" y="59.8">OUT</text>
<text x="151.9" y="58.4">2</text>
<text x="155.9" y="59.8">OUT</text>
<text x="218.9" y="58.4">2</text>
<text x="223" y="59.8">OUT</text>
<text x="285.9" y="58.4">2</text>
<text x="290" y="59.8">OUT</text>
<text x="348.7" y="58.7">2</text>
<text x="352.8" y="60.1">OUT</text>
<text x="50.5" y="105.7">OUT</text>
<text x="58.2" y="104.2">2</text>
<text x="108.7" y="105.7">OUT</text>
<text x="116.4" y="104.2">2</text>
<text x="172.2" y="105.7">OUT</text>
<text x="179.9" y="104.2">2</text>
<text x="239.2" y="105.7">OUT</text>
<text x="246.9" y="104.2">2</text>
<text x="306.2" y="105.7">OUT</text>
<text x="314" y="104.2">2</text>
<text x="371.5" y="105.7">OUT</text>
<text x="379.2" y="104.2">2</text>
<text x="29.8" y="111.3">4</text>
<text x="33.9" y="112.7">IN</text>
<text x="88" y="111.3">4</text>
<text x="92.1" y="112.7">IN</text>
<text x="151.5" y="111.3">4</text>
<text x="155.6" y="112.7">IN</text>
<text x="218.6" y="111.3">4</text>
<text x="222.6" y="112.7">IN</text>
<text x="285.6" y="111.3">4</text>
<text x="289.6" y="112.7">IN</text>
<text x="350.9" y="111.3">4</text>
<text x="354.9" y="112.7">IN</text>
<text x="51.4" y="153.3">IN</text>
<text x="56.8" y="151.9">4</text>
<text x="111.4" y="153.3">IN</text>
<text x="116.8" y="151.9">4</text>
<text x="174.9" y="153.3">IN</text>
<text x="180.3" y="151.9">4</text>
<text x="241.9" y="153.3">IN</text>
<text x="247.3" y="151.9">4</text>
<text x="309" y="153.3">IN</text>
<text x="314.3" y="151.9">4</text>
<text x="374.2" y="153.3">IN</text>
<text x="379.6" y="151.9">4</text>
<text x="28.4" y="158.9">2</text>
<text x="32.5" y="160.3">OUT</text>
<text x="88.4" y="158.9">2</text>
<text x="92.4" y="160.3">OUT</text>
<text x="151.9" y="158.9">2</text>
<text x="155.9" y="160.3">OUT</text>
<text x="218.9" y="158.9">2</text>
<text x="223" y="160.3">OUT</text>
<text x="285.9" y="158.9">2</text>
<text x="290" y="160.3">OUT</text>
<text x="351.2" y="158.9">2</text>
<text x="355.2" y="160.3">OUT</text>
<text x="48.7" y="202.7">OUT</text>
<text x="56.4" y="201.3">2</text>
<text x="108.7" y="202.7">OUT</text>
<text x="116.4" y="201.3">2</text>
<text x="172.2" y="200.9">OUT</text>
<text x="179.9" y="199.5">2</text>
<text x="239.2" y="202.7">OUT</text>
<text x="246.9" y="201.3">2</text>
<text x="306.2" y="202.7">OUT</text>
<text x="314" y="201.3">2</text>
<text x="371.5" y="202.7">OUT</text>
<text x="379.2" y="201.3">2</text>
<text x="28.1" y="208.3">4</text>
<text x="32.1" y="209.7">IN</text>
<text x="88" y="208.3">4</text>
<text x="92.1" y="209.7">IN</text>
<text x="151.5" y="206.6">4</text>
<text x="155.6" y="208">IN</text>
<text x="218.6" y="208.3">4</text>
<text x="222.6" y="209.7">IN</text>
<text x="285.6" y="208.3">4</text>
<text x="289.6" y="209.7">IN</text>
<text x="350.9" y="208.3">4</text>
<text x="354.9" y="209.7">IN</text>
</g>
<g font-size="2.5">
<text x="48.7" y="59.8">GND</text>
<text x="56.8" y="58.4">3</text>
<text x="108.6" y="59.8">GND</text>
<text x="116.8" y="58.4">3</text>
<text x="172.1" y="59.8">GND</text>
<text x="180.3" y="58.4">3</text>
<text x="239.2" y="59.8">GND</text>
<text x="247.3" y="58.4">3</text>
<text x="306.2" y="59.8">GND</text>
<text x="314.3" y="58.4">3</text>
<text x="377.1" y="58.7">3</text>
<text x="369" y="60.1">GND</text>
<text x="29.8" y="104.2">3</text>
<text x="33.9" y="105.7">GND</text>
<text x="88" y="104.2">3</text>
<text x="92.1" y="105.7">GND</text>
<text x="151.5" y="104.2">3</text>
<text x="155.6" y="105.7">GND</text>
<text x="218.6" y="104.2">3</text>
<text x="222.6" y="105.7">GND</text>
<text x="285.6" y="104.2">3</text>
<text x="289.6" y="105.7">GND</text>
<text x="350.9" y="104.2">3</text>
<text x="354.9" y="105.7">GND</text>
<text x="48.7" y="160.3">GND</text>
<text x="56.8" y="158.9">3</text>
<text x="108.6" y="160.3">GND</text>
<text x="116.8" y="158.9">3</text>
<text x="172.1" y="160.3">GND</text>
<text x="180.3" y="158.9">3</text>
<text x="239.2" y="160.3">GND</text>
<text x="247.3" y="158.9">3</text>
<text x="306.2" y="160.3">GND</text>
<text x="314.3" y="158.9">3</text>
<text x="371.5" y="160.3">GND</text>
<text x="379.6" y="158.9">3</text>
<text x="28.1" y="201.3">3</text>
<text x="32.1" y="202.7">GND</text>
<text x="88" y="201.3">3</text>
<text x="92.1" y="202.7">GND</text>
<text x="151.5" y="199.5">3</text>
<text x="155.6" y="200.9">GND</text>
<text x="218.6" y="201.3">3</text>
<text x="222.6" y="202.7">GND</text>
<text x="285.6" y="201.3">3</text>
<text x="289.6" y="202.7">GND</text>
<text x="350.9" y="201.3">3</text>
<text x="354.9" y="202.7">GND</text>
</g>
</svg>
